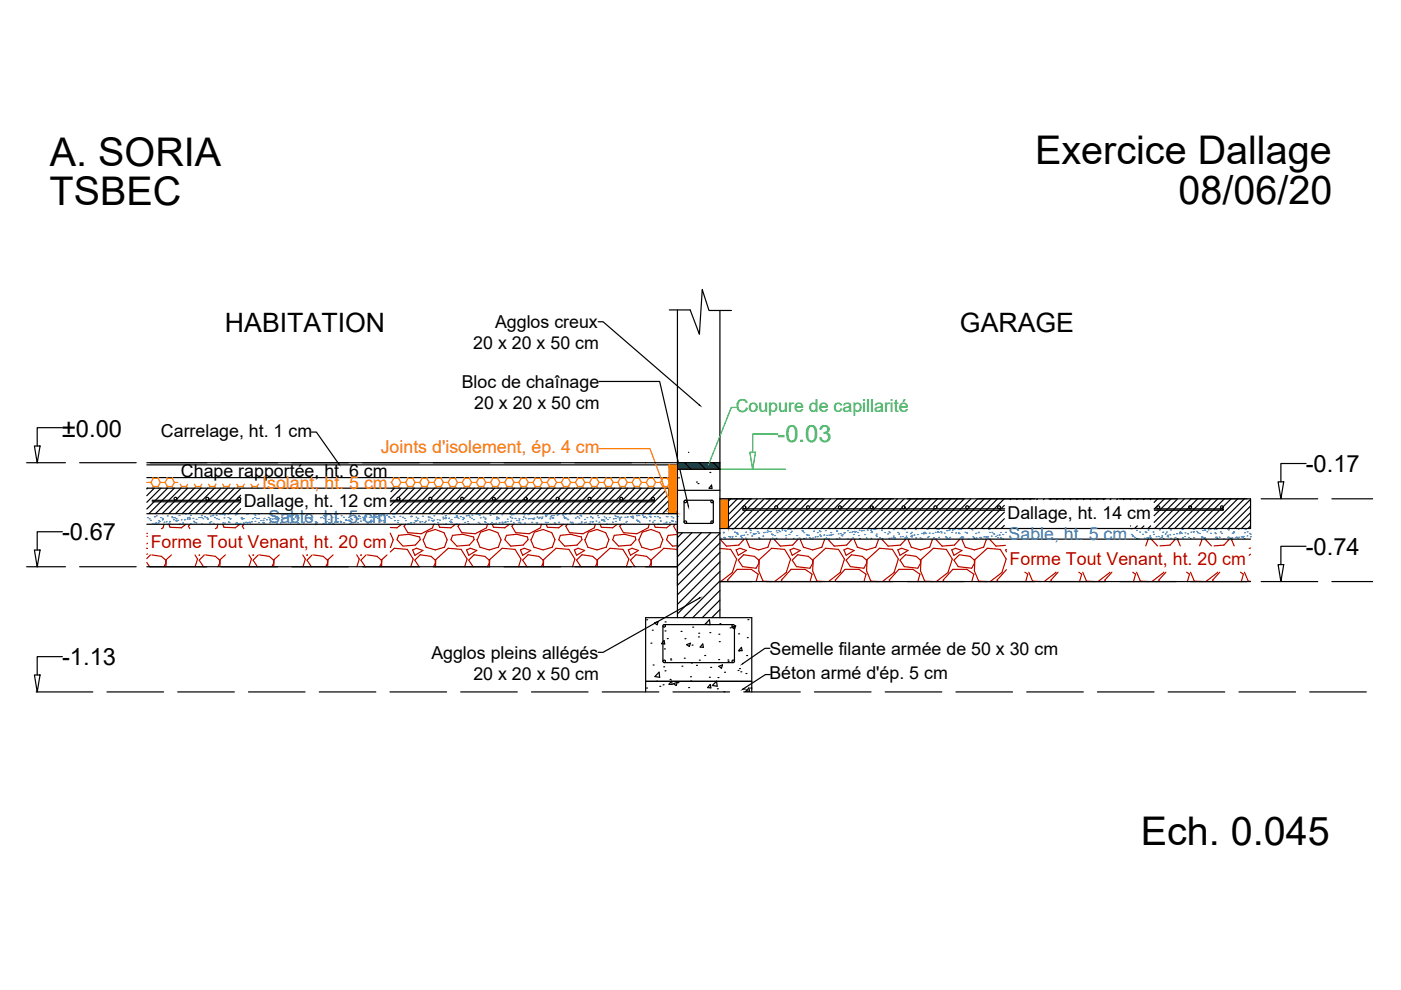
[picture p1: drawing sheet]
<svg xmlns="http://www.w3.org/2000/svg" width="297mm" height="210mm" viewBox="0 0 297 210" stroke-linecap="round" stroke-linejoin="round" font-family="sans-serif">
<!-- layer: 0 -->
<g fill="none" stroke="#000" stroke-width=".25">
<path d="M126.8 68.2h1.1l20.4 17.7M141.9 65.7h4.4l2 5.2 .6-9.5 1.4 4.4h4.8M143.6 65.7v65.3M152.6 65.8v65.2M5.6 98.1h8.3M7.3 94.6h1.2l-.6 3.6zM13.2 90.7h-5.3v3.9M16.9 98.1h12M31.1 98.1h121.5M31.1 98.6h112.5M66 91.6h1.1l4.7 6.7M127 80.9h12.9l6 26.4"/>
<path d="M143.6 99.5h9M145.2 98.2l1.4 1.3M146 95.9h.1M148.2 98.1l1.4 1.4M151.2 98.1l1.4 1.4M276.9 98.3h-5.3v3.9M7.3 116.6h1.2l-.6 3.6zM13.2 112.7h-5.3v3.9M31.1 103.5h110.7v5.4M31.1 101.3h112.5M31.1 108.9h112.5M31.1 111.2h112.5"/>
<path d="M31.3 103.5l-.2 .2M32.3 106.1h18.7M32.3 106.4h18.7M32.7 103.5l-1.6 1.6M34.1 103.5l-3 3M35.5 103.5l-4.4 4.4M37 103.5l-5.4 5.4M38.4 103.5l-5.4 5.4M39.8 103.5l-5.4 5.4M41.2 103.5l-5.4 5.4M42.6 103.5l-5.4 5.4M44 103.5l-5.4 5.4"/>
<path d="M45.4 103.5l-5.4 5.4M46.9 103.5l-5.4 5.4M48.3 103.5l-5.4 5.4M49.7 103.5l-5.4 5.4M51 103.6l-5.3 5.3M51 105l-3.9 3.9M51 106.4l-2.5 2.5M51 107.8l-1.1 1.1M82.7 106.1h56.1v.3h-56.1M83.6 103.5l-.7 .8M84.2 105.8l-1.4 1.4M85.1 103.5l-2.3 2.3"/>
<path d="M86.5 103.5l-2 2M87.9 103.5l-5.1 5.1M89.3 103.5l-5.4 5.4M90.7 103.5l-5.4 5.4M91 106l-2.9 2.9M92.1 103.5l-5.4 5.4M93.5 103.5l-2 2.1M94.9 103.5l-5.4 5.4M96.4 103.5l-5.4 5.4M97.8 103.5l-5.4 5.4M98.1 106.1l-2.9 2.8M99.2 103.5l-5.4 5.4"/>
<path d="M100.6 103.5l-2.3 2.4M102 103.5l-5.4 5.4M103.4 103.5l-5.4 5.4M104.9 103.5l-5.5 5.4M106.3 103.5l-5.4 5.4M107.7 103.5l-5.4 5.4M109.1 103.5l-5.4 5.4M110.5 103.5l-5.4 5.4M111.1 105.7l-3.2 3.2M111.9 103.5l-5.4 5.4M113.3 103.5l-1.9 2M114.7 103.5l-5.3 5.4"/>
<path d="M116.2 103.5l-5.4 5.4M117.6 103.5l-5.4 5.4M118 105.9l-3 3M119 103.5l-5.4 5.4M120.4 103.5l-2 2M121.8 103.5l-5.4 5.4M123.2 103.5l-5.4 5.4M124.7 103.5l-5.5 5.4M124.9 106.1h.1M124.9 106.1l-2.8 2.8M126.1 103.5l-5.4 5.4M127.5 103.5l-2.2 2.2"/>
<path d="M128.9 103.5l-5.4 5.4M130.3 103.5l-5.4 5.4M131.7 103.5l-5.4 5.4M133.1 103.5l-5.4 5.4M134.5 103.5l-5.3 5.4M136 103.5l-5.4 5.4M137.4 103.5l-5.4 5.4M138.8 103.5l-5.4 5.4M140.2 103.5l-5.4 5.4M141.1 104l-4.9 4.9M141.5 105.1l-3.9 3.8M141.8 106.1l-2.8 2.8"/>
<path d="M141.8 107.5l-1.3 1.4M143.6 113h9M143.6 104h9M143.8 101.3h.1M144.7 113l-1.1 1M145 106.3v4.4M145.3 106.1h5.7M145.3 111h5.7M146.7 113l-3.1 3M147.7 102.2h.1M148 102.5h.1M148.7 113l-5.1 5"/>
<path d="M150.5 100.2h.1M150.7 113l-7.1 7.1M150.9 102.9l.1 .7-.7-.1zM151.2 106.3v4.4M152.6 113.1l-9 9M152.6 115.1l-9 9M152.6 117.1l-9 9M152.6 119.1l-9 9M152.6 105.8h112.5v6.3h-112.5M152.6 114.3h112.5M154.4 105.8v6.3M154.9 105.8l-.5 .5"/>
<path d="M156.3 105.8l-1.9 1.9M157.5 107.4l-3.1 3.1M157.8 105.8l-3.4 3.3M159.2 105.8l-1.6 1.5M160.6 105.8l-6.2 6.1M162 105.8l-6.3 6.3M163.4 105.8l-6.3 6.3M164.3 107.7l-4.4 4.4M164.8 105.8l-6.3 6.3M166.2 105.8l-1.5 1.5M167.7 105.8l-6.3 6.3M169.1 105.8l-6.3 6.3"/>
<path d="M170.5 105.8l-6.3 6.3M171.2 107.9l-4.2 4.2M171.2 107.9h.1M171.9 105.8l-6.3 6.3M173.3 105.8l-1.7 1.7M174.7 105.8l-6.3 6.3M176.1 105.8l-6.3 6.3M177.6 105.8l-6.3 6.3M179 105.8l-6.3 6.3M180.4 105.8l-6.3 6.3M181.8 105.8l-6.3 6.3M183.2 105.8l-6.3 6.3"/>
<path d="M184.6 105.8l-6.3 6.3M186 105.8l-6.2 6.3M187.5 105.8l-6.3 6.3M188.9 105.8l-6.3 6.3M190.3 105.8l-6.3 6.3M191.3 107.6l-4.5 4.5M191.7 105.8l-6.3 6.3M193.1 105.8l-1.5 1.5M194.5 105.8l-6.3 6.3M195.9 105.8l-6.3 6.3M197.4 105.8l-6.3 6.3M198.1 107.8l-4.2 4.3"/>
<path d="M198.8 105.8l-6.3 6.3M200.2 105.8l-1.6 1.6M201.6 105.8l-6.3 6.3M203 105.8l-6.3 6.3M204.4 105.8l-6.3 6.3M205.2 107.9l-4.2 4.2M205.8 105.8l-6.2 6.3M207.3 105.8l-1.9 1.9M208.7 105.8l-6.3 6.3M210.1 105.8l-6.3 6.3M211.5 105.8l-6.3 6.3M212.9 105.8l-6.3 6.3"/>
<path d="M212.9 107.2l-4.9 4.9M212.9 108.6l-3.5 3.5M212.9 110l-2 2.1M212.9 111.4l-.6 .7M213 107.9h-55.5v.3h55.5M214.3 105.8l-.1 .1M215.7 105.8l-.1 .1M217.2 105.8l-.2 .1M218.6 105.8l-.2 .1M220 105.8l-.2 .1M221.4 105.8l-.2 .1M222.8 105.8l-.2 .1"/>
<path d="M224.2 105.8l-.1 .1M225.7 105.8l-.2 .1M227.1 105.8l-.2 .1M228.5 105.8l-.2 .1M229.9 105.8l-.2 .1M231.3 105.8l-.2 .1M232.7 105.8l-.1 .1M234.1 105.8l-.1 .1M235.5 105.8l-.1 .1M237 105.8l-.2 .1M238.4 105.8l-.2 .1M239.7 111.5h.1"/>
<path d="M239.8 105.8l-.2 .1M241.1 111.5l-.5 .6M241.2 105.8l-.2 .1M242.5 111.5l-.5 .6M242.6 105.8l-.2 .1M244 111.5l-.6 .6M244 105.8l-.1 .1M244.8 107.9h14.6v.3h-14.6M245.5 105.8l-.8 .7M246.9 105.8l-2.2 2.1M248.3 105.8l-3.6 3.5M249.7 105.8l-5 5"/>
<path d="M251.1 105.8l-6.3 6.3M252.5 105.8l-6.3 6.3M253.9 105.8l-6.3 6.3M255.3 105.8l-6.2 6.3M256.8 105.8l-6.3 6.3M258.2 105.8l-6.3 6.3M259.6 105.8l-6.3 6.3M261 105.8l-6.3 6.3M262.4 105.8l-6.3 6.3M263.8 105.8l-6.3 6.3M265.1 105.9l-6.1 6.2M265.1 107.3l-4.7 4.8"/>
<path d="M265.1 108.7l-3.3 3.4M265.1 110.1l-1.9 2M265.1 111.5l-.5 .6M267.4 105.8h12M271 102.2h1.2l-.6 3.6zM271 119.7h1.2l-.6 3.6zM276.9 115.8h-5.3v3.9M282.4 105.8h8.6M5.6 120.2h8.3M13.2 139.2h-5.3v3.9M16.9 120.2h12M31.1 120.2h112.5"/>
<path d="M136.9 131h22.5v13.5h-22.5zM137.1 131.4h.1M138 136.4h.1M138.3 133.6h.1M138.8 132.1l.8-.3-.3 .7zM140.6 132.7v7.5M140.8 135.8l.1 .7h-.6zM140.8 132.4h14.7M140.9 137.6h.1M141 133.8h.1M141 131.9h.1M141.5 135.4h.1"/>
<path d="M142.2 139.7h.1M142.2 139.9h.1M144.4 133.9h.1M145.1 139.6h.1M145.2 135.4h.1M145.6 136.7l.8-.3-.3 .7zM146.7 136.8h.1M146.9 133h.1M148.1 135h.1M148.1 134.3h.1M148.3 140h.1M148.3 126.8l-20.4 11.5h-1.1"/>
<path d="M149 136.5l.1 .8-.7-.1zM149.4 139h.1M150.4 131.4l.1 1.1-1-.2zM150.5 134.1h.1M152.4 139.8h.1M152.4 134.5h.1M152.5 136h.1M152.6 132.2h.1M152.6 121.2l-9 9M152.6 123.2l-7.7 7.8M152.6 125.2l-5.7 5.8M152.6 127.2l-3.7 3.8"/>
<path d="M152.6 129.2l-1.7 1.8M152.6 123.3h112.5M154.3 139.9h.1M154.8 133.1h.1M155.2 133l.8-.3-.3 .7zM155.7 132.7v7.5M156.6 134.4h.1M156.6 138h.1M157.2 137.3l.1 .7-.7-.1zM158.3 139h.1M158.4 135.2h.1M158.6 131.4h.1"/>
<path d="M163.2 137.5h-1l-4.7 3.2M267.4 123.3h12M282.4 123.3h8.6M7.3 143.1h1.2l-.6 3.6zM7.7 146.7h12M22.7 146.7h12M37.7 146.7h12M52.7 146.7h12M67.7 146.7h12M82.7 146.7h12M97.7 146.7h12M112.7 146.7h12"/>
<path d="M127.7 146.7h12M136.9 146.7v-2.2h22.5v2.2M137.1 145.9h.1M138.5 141h.1M139.2 144.4h.1M139.7 142.5l.2 1.1-1.1-.2zM139.9 145.5h.1M140.6 145.2h.1M140.7 141.4h.1M140.8 140.5h14.7M141 142.2h.1M142.1 144.1h.1"/>
<path d="M142.4 144.4l.1 .7h-.7zM142.7 146.7h12M142.8 145l.8-.3-.2 .7zM143.7 144.7h.1M144.6 141.2h.1M146 145.8h.1M146.4 143.5h.1M146.4 144.4h.1M146.6 140.6h.1M147.7 141.1h.1M150.4 143.6h.1M150.6 145.1l.1 .7h-.7z"/>
<path d="M150.7 141.5h.1M151.9 144.4l.2 1.1-1.1-.2zM152.1 146h.1M152.2 143.7h.1M152.4 141.3l.8-.3-.2 .7zM153.5 146.7h.1M153.6 142.5h.1M154.4 140.2h.1M156.5 142.2h.1M156.8 141.8h.1M157.1 142.4h.1M157.7 146.7h12"/>
<path d="M157.8 146.1h.1M158 146.6h.1M158.2 142.8h.1M158.2 146.3h.1M158.8 145.8l.1 .8-.7-.1zM159.4 145.8l-.2 .1 .2 .1M163.3 143h-1l-4.7 3.1M172.7 146.7h12M187.7 146.7h12M202.7 146.7h12M217.7 146.7h12M232.7 146.7h12"/>
<path d="M247.7 146.7h12M262.7 146.7h12M277.7 146.7h12"/>
<circle cx="37.2" cy="105.8" r=".31"/>
<circle cx="44" cy="105.8" r=".31"/>
<circle cx="50.7" cy="105.8" r=".31"/>
<circle cx="84.5" cy="105.8" r=".31"/>
<circle cx="91.2" cy="105.8" r=".31"/>
<circle cx="98" cy="105.8" r=".31"/>
<circle cx="104.7" cy="105.8" r=".31"/>
<circle cx="111.5" cy="105.8" r=".31"/>
<circle cx="118.2" cy="105.8" r=".31"/>
<circle cx="125" cy="105.8" r=".31"/>
<circle cx="131.7" cy="105.8" r=".31"/>
<circle cx="138.5" cy="105.8" r=".31"/>
<circle cx="145.3" cy="106.3" r=".27"/>
<circle cx="145.3" cy="110.7" r=".27"/>
<circle cx="151" cy="106.3" r=".27"/>
<circle cx="151" cy="110.7" r=".27"/>
<circle cx="157.8" cy="107.6" r=".31"/>
<circle cx="164.6" cy="107.6" r=".31"/>
<circle cx="171.3" cy="107.6" r=".31"/>
<circle cx="178.1" cy="107.6" r=".31"/>
<circle cx="184.8" cy="107.6" r=".31"/>
<circle cx="191.6" cy="107.6" r=".31"/>
<circle cx="198.3" cy="107.6" r=".31"/>
<circle cx="205.1" cy="107.6" r=".31"/>
<circle cx="211.8" cy="107.6" r=".31"/>
<circle cx="245.6" cy="107.6" r=".31"/>
<circle cx="252.3" cy="107.6" r=".31"/>
<circle cx="259.1" cy="107.6" r=".31"/>
<circle cx="140.8" cy="132.7" r=".27"/>
<circle cx="155.5" cy="132.7" r=".27"/>
<circle cx="140.8" cy="140.2" r=".27"/>
<circle cx="155.5" cy="140.2" r=".27"/>
</g>
<path d="M71.8 98.3l.1 .1zM148.3 85.9l.1 .1zM145.9 107.3l.1 .1zM148.3 126.8l.1-.1zM157.3 140.8l.2-.1zM157.5 146.1l.1-.1z" fill="#000" stroke="#000" stroke-width=".21"/>
<g fill="none" stroke="#ff7f00" stroke-width=".25">
<path d="M127 95.1h10.8l4.8 12.8M31.1 102.3h.9M32 102.3l.5 .8M32.4 101.3l.1 .1M32.5 101.4h1M32.5 103.1h1M32.5 101.4l-.5 .9M32.5 103.1l-.2 .4M33.5 103.1l.2 .4M33.5 101.4l.5 .9M33.6 101.3l-.1 .1M34 102.3h1"/>
<path d="M34 102.3l-.5 .8M35 102.3l.5 .8M35.4 101.3l.1 .1M35.5 101.4h1M35.5 103.1h1M35.5 101.4l-.5 .9M35.5 103.1l-.2 .4M36.5 103.1l.2 .4M36.5 101.4l.5 .9M36.6 101.3l-.1 .1M37 102.3h.7M37 102.3l-.5 .8"/>
<path d="M38.2 102.7l.3 .4M38.5 103.1h1M38.5 103.1l-.2 .4M39.5 103.1l.2 .4M39.8 102.7l-.3 .4M41.2 102.7l.3 .4M41.5 103.1h1M41.5 103.1l-.2 .4M42.5 103.1l.2 .4M42.8 102.7l-.3 .4M44.2 102.7l.3 .4M44.5 103.1h1"/>
<path d="M44.5 103.1l-.2 .4M45.5 103.1l.2 .4M45.8 102.7l-.3 .4M47.2 102.7l.3 .4M47.5 103.1h1M47.5 103.1l-.2 .4M48.5 103.1l.2 .4M48.8 102.7l-.3 .4M50.2 102.7l.3 .4M50.5 103.1h1M50.5 103.1l-.2 .4M51.5 103.1l.2 .4"/>
<path d="M51.8 102.7l-.3 .4M53.2 102.7l.3 .4M53.5 103.1h1M53.5 103.1l-.2 .4M54.5 103.1l.2 .4M54.8 102.7l-.3 .4M82.9 102.3h.1M83 102.3l.5 .8M83.4 101.3l.1 .1M83.5 101.4h1M83.5 103.1h1M83.5 101.4l-.5 .9"/>
<path d="M83.5 103.1l-.2 .4M84.5 103.1l.2 .4M84.5 101.4l.5 .9M84.6 101.3l-.1 .1M85 102.3h1M85 102.3l-.5 .8M86 102.3l.5 .8M86.4 101.3l.1 .1M86.5 101.4h1M86.5 103.1h1M86.5 101.4l-.5 .9M86.5 103.1l-.2 .4"/>
<path d="M87.5 103.1l.2 .4M87.5 101.4l.5 .9M87.6 101.3l-.1 .1M88 102.3h1M88 102.3l-.5 .8M89 102.3l.5 .8M89.4 101.3l.1 .1M89.5 101.4h1M89.5 103.1h1M89.5 101.4l-.5 .9M89.5 103.1l-.2 .4M90.5 103.1l.2 .4"/>
<path d="M90.5 101.4l.5 .9M90.6 101.3l-.1 .1M91 102.3h1M91 102.3l-.5 .8M92 102.3l.5 .8M92.4 101.3l.1 .1M92.5 101.4h1M92.5 103.1h1M92.5 101.4l-.5 .9M92.5 103.1l-.2 .4M93.5 103.1l.2 .4M93.5 101.4l.5 .9"/>
<path d="M93.6 101.3l-.1 .1M94 102.3h1M94 102.3l-.5 .8M95 102.3l.5 .8M95.4 101.3l.1 .1M95.5 101.4h1M95.5 103.1h1M95.5 101.4l-.5 .9M95.5 103.1l-.2 .4M96.5 103.1l.2 .4M96.5 101.4l.5 .9M96.6 101.3l-.1 .1"/>
<path d="M97 102.3h1M97 102.3l-.5 .8M98 102.3l.5 .8M98.4 101.3l.1 .1M98.5 101.4h1M98.5 103.1h1M98.5 101.4l-.5 .9M98.5 103.1l-.2 .4M99.5 103.1l.2 .4M99.5 101.4l.5 .9M99.6 101.3l-.1 .1M100 102.3h1"/>
<path d="M100 102.3l-.5 .8M101 102.3l.5 .8M101.4 101.3l.1 .1M101.5 101.4h1M101.5 103.1h1M101.5 101.4l-.5 .9M101.5 103.1l-.2 .4M102.5 103.1l.2 .4M102.5 101.4l.5 .9M102.6 101.3l-.1 .1M103 102.3h1M103 102.3l-.5 .8"/>
<path d="M104 102.3l.5 .8M104.4 101.3l.1 .1M104.5 101.4h1M104.5 103.1h1M104.5 101.4l-.5 .9M104.5 103.1l-.2 .4M105.5 103.1l.2 .4M105.5 101.4l.5 .9M105.6 101.3l-.1 .1M106 102.3h1M106 102.3l-.5 .8M107 102.3l.5 .8"/>
<path d="M107.4 101.3l.1 .1M107.5 101.4h1M107.5 103.1h1M107.5 101.4l-.5 .9M107.5 103.1l-.2 .4M108.5 103.1l.2 .4M108.5 101.4l.5 .9M108.6 101.3l-.1 .1M109 102.3h1M109 102.3l-.5 .8M110 102.3l.5 .8M110.4 101.3l.1 .1"/>
<path d="M110.5 101.4h1M110.5 103.1h1M110.5 101.4l-.5 .9M110.5 103.1l-.2 .4M111.5 103.1l.2 .4M111.5 101.4l.5 .9M111.6 101.3l-.1 .1M112 102.3h1M112 102.3l-.5 .8M113 102.3l.5 .8M113.4 101.3l.1 .1M113.5 101.4h1"/>
<path d="M113.5 103.1h1M113.5 101.4l-.5 .9M113.5 103.1l-.2 .4M114.5 103.1l.2 .4M114.5 101.4l.5 .9M114.6 101.3l-.1 .1M115 102.3h1M115 102.3l-.5 .8M116 102.3l.5 .8M116.4 101.3l.1 .1M116.5 101.4h1M116.5 103.1h1"/>
<path d="M116.5 101.4l-.5 .9M116.5 103.1l-.2 .4M117.5 103.1l.2 .4M117.5 101.4l.5 .9M117.6 101.3l-.1 .1M118 102.3h1M118 102.3l-.5 .8M119 102.3l.5 .8M119.4 101.3l.1 .1M119.5 101.4h1M119.5 103.1h1M119.5 101.4l-.5 .9"/>
<path d="M119.5 103.1l-.2 .4M120.5 103.1l.2 .4M120.5 101.4l.5 .9M120.6 101.3l-.1 .1M121 102.3h1M121 102.3l-.5 .8M122 102.3l.5 .8M122.4 101.3l.1 .1M122.5 101.4h1M122.5 103.1h1M122.5 101.4l-.5 .9M122.5 103.1l-.2 .4"/>
<path d="M123.5 103.1l.2 .4M123.5 101.4l.5 .9M123.6 101.3l-.1 .1M124 102.3h1M124 102.3l-.5 .8M125 102.3l.5 .8M125.4 101.3l.1 .1M125.5 101.4h1M125.5 103.1h1M125.5 101.4l-.5 .9M125.5 103.1l-.2 .4M126.5 103.1l.2 .4"/>
<path d="M126.5 101.4l.5 .9M126.6 101.3l-.1 .1M127 102.3h1M127 102.3l-.5 .8M128 102.3l.5 .8M128.4 101.3l.1 .1M128.5 101.4h1M128.5 103.1h1M128.5 101.4l-.5 .9M128.5 103.1l-.2 .4M129.5 103.1l.2 .4M129.5 101.4l.5 .9"/>
<path d="M129.6 101.3l-.1 .1M130 102.3h1M130 102.3l-.5 .8M131 102.3l.5 .8M131.4 101.3l.1 .1M131.5 101.4h1M131.5 103.1h1M131.5 101.4l-.5 .9M131.5 103.1l-.2 .4M132.5 103.1l.2 .4M132.5 101.4l.5 .9M132.6 101.3l-.1 .1"/>
<path d="M133 102.3h1M133 102.3l-.5 .8M134 102.3l.5 .8M134.4 101.3l.1 .1M134.5 101.4h1M134.5 103.1h1M134.5 101.4l-.5 .9M134.5 103.1l-.2 .4M135.5 103.1l.2 .4M135.5 101.4l.5 .9M135.6 101.3l-.1 .1M136 102.3h1"/>
<path d="M136 102.3l-.5 .8M137 102.3l.5 .8M137.4 101.3l.1 .1M137.5 101.4h1M137.5 103.1h1M137.5 101.4l-.5 .9M137.5 103.1l-.2 .4M138.5 103.1l.2 .4M138.5 101.4l.5 .9M138.6 101.3l-.1 .1M139 102.3h1M139 102.3l-.5 .8"/>
<path d="M140 102.3l.5 .8M140.4 101.3l.1 .1M140.5 101.4l-.5 .9M140.5 101.4h1M140.5 103.1h1M140.5 103.1l-.2 .4M141.5 103.1l.2 .4M141.5 101.4l.5 .9M141.6 101.3l-.1 .1M141.8 108.9h.1M141.8 107.2l.2 .3M141.8 105.4l.2 .3"/>
<path d="M141.8 103.7l.2 .3M142 102.3h1M142 104h1M142 105.7h1M142 107.5h1M142 102.3l-.5 .8M142 104l-.2 .3M142 105.7l-.2 .4M142 107.5l-.2 .3M143 107.5l.5 .8M143 105.7l.5 .9M143 104l.5 .9"/>
<path d="M143 102.3l.5 .8M143.4 101.3l.1 .1M143.5 101.4h.1M143.5 103.1h.1M143.5 104.9h.1M143.5 106.6h.1M143.5 108.3h.1M143.5 101.4l-.5 .9M143.5 103.1l-.5 .9M143.5 104.9l-.5 .8M143.5 106.6l-.5 .9M143.5 108.3l-.3 .6"/>
</g>
<g fill="#ff7f00" stroke="#ff7f00" stroke-width=".21">
<path d="M142.5 107.9l.1 .2z"/>
<path d="M141.8 98.6l1.8 9.9v-9.9zM141.8 98.6l1.8 9.9h-1.8z"/>
<path d="M141.8 108.5l1.8 .4v-.4zM141.8 108.5l1.8 .4h-1.8z"/>
<path d="M152.6 105.8l1.8 6.3v-6.3zM152.6 105.8l1.8 6.3h-1.8z"/>
</g>
<path d="M152.6 99.5h13.9M156.1 86.4h-1.1l-4.7 12M159 95.9h1.2l-.6 3.6zM164.9 92h-5.3v3.9" fill="none" stroke="#2eb800" stroke-width=".25"/>
<path d="M143.6 98.1l9 1.4v-1.4zM143.6 98.1l9 1.4h-9z" fill="#136734" stroke="#136734" stroke-width=".21"/>
<g fill="none" stroke="#b80000" stroke-width=".25">
<path d="M31.1 113.7h.2M31.1 119.3l.6 .8 .2 .1M31.1 113.1h.2M31.1 116.2v.1M31.1 116.2l.2 .1M31.3 115.2l-.2 .1M31.3 117.4l-.2 .1M31.9 117.7l-.8 .7M32.2 117.7l2 .3 .9 .8v.7l-.4 .7M34.8 111.2l-.2 .7-.4 .2M35.8 111.2l.3 .6 2.4 .1 .9-.7M36.3 117.7l-1 .9-.1 1.6"/>
<path d="M40.3 111.2l-.4 .4 .4 .5M41.3 117.7l.6 .8-.5 1.7M42.2 117.7h.2M43.3 117.7l-1.1 1.1 .9 1.3 .2 .1M43.6 117.7l2.1 .3 .9 .8v.7l-.4 .7M46.2 111.2l-.2 .7-.4 .2M47.2 111.2l.3 .6 2.4 .1 1-.7M47.8 117.7l-1.1 .9-.1 1.6M51.7 111.2l-.3 .4 .3 .5M52.8 117.7l.5 .8-.5 1.7M53.6 117.7h.2M54.8 117.7l-1.1 1.1 .9 1.3 .1 .1"/>
<path d="M55 117.7l2.1 .3 .9 .8v.7l-.4 .7M59.2 117.7l-1.1 .9-.1 1.6M64.2 117.7l.5 .8-.5 1.7M65.1 117.7h.1M66.2 117.7l-1.1 1.1 .9 1.3 .2 .1M66.5 117.7l2 .3 .9 .8v.7l-.4 .7M70.6 117.7l-1.1 .9v1.6M75.6 117.7l.6 .8-.5 1.7M76.5 117.7h.1M77.6 117.7l-1.1 1.1 .9 1.3 .2 .1M77.9 117.7l2.1 .3 .9 .8v.7l-.4 .7M82.1 117.7l-1.1 .9-.1 1.6"/>
<path d="M82.7 117l.9-.8 2.7 .3 1.3 2-.5 1.7M82.7 113l.7 1.4-.7 1.6M84.5 113.5l2.2-.2 2.3 .6 .1 .5-1 1.2-2.7 .2-1.2-1.4zM85.1 111.2l-.9 .7-1.4-.1M86 111.2l-.3 .4 .8 1.3 2.8 .3 2.4-1.3 .2-.7M87.5 116.6l.8-.4 1.4 .5-1.7 1zM89.7 114.4l.6 1.6 2 .6 1.9-.6 .6-1.6-.7-1.5-1.8-.6-1.8 .5-.7 1.6M92.9 111.2l.3 .6 2.4 .1 1-.7M96 113.5l2.1-.2 2.3 .6 .1 .5-1 1.2-2.6 .2-1.3-1.4zM97.5 111.2l-.4 .4 .8 1.3 2.8 .3 2.4-1.3 .3-.7M98.9 116.6l.8-.4 1.4 .5-1.7 1zM101.1 114.4l.7 1.6 1.9 .6 2-.6 .5-1.6-.6-1.5-1.9-.6-1.8 .5-.7 1.6"/>
<path d="M104.4 111.2l.2 .6 2.4 .1 1-.7M107.4 113.5l2.2-.2 2.2 .6 .2 .5-1.1 1.2-2.6 .2-1.3-1.4zM108.9 111.2l-.4 .4 .8 1.3 2.9 .3 2.4-1.3 .2-.7M110.3 116.6l.8-.4 1.4 .5-1.7 1zM112.5 114.4l.7 1.6 2 .6 1.9-.6 .6-1.6-.7-1.5-1.8-.6-1.9 .5-.7 1.6M115.8 111.2l.3 .6 2.4 .1 .9-.7M118.8 113.5l2.2-.2 2.3 .6 .1 .5-1.1 1.2-2.6 .2-1.2-1.4zM120.3 111.2l-.3 .4 .7 1.3 2.9 .3 2.4-1.3 .2-.7M121.8 116.6l.8-.4 1.4 .5-1.8 1zM124 114.4l.6 1.6 2 .6 1.9-.6 .6-1.6-.7-1.5-1.8-.6-1.9 .5-.6 1.6M127.2 111.2l.3 .6 2.4 .1 1-.7M130.2 113.5l2.2-.2 2.3 .6 .1 .5-1 1.2-2.6 .2-1.3-1.4z"/>
<path d="M131.7 111.2l-.3 .4 .8 1.3 2.8 .3 2.4-1.3 .3-.7M133.2 116.6l.8-.4 1.4 .5-1.7 1zM135.4 114.4l.7 1.6 1.9 .6 2-.6 .5-1.6-.7-1.5-1.8-.6-1.8 .5-.7 1.6M138.7 111.2l.2 .6 2.4 .1 1-.7M143.2 111.2l-.4 .4 .8 1.3M143.6 113.3l-1.9 .2-.4 .9 1.3 1.4 1-.1M143.6 116.7l-.1-.2-2.7-.3-2.7 2.4v1.6M152.6 116.3l2.3 .2 1.3 2-.9 2.9-2.5 1.9M152.8 114.3v.1l1.2 1.4 2.6-.2 1-1.3M156.1 116.6l.8-.4 1.3 .5-1.7 1zM156.5 118.8l1.2-1.2 2.3 .4 .9 .8v.7l-.6 1-2.9-.4zM158.4 114.3v.1"/>
<path d="M163.3 114.3l-.5 1.7-1.9 .6-2-.6-.7-1.6M164.2 114.3v.1l1.2 1.4 2.7-.2 1-1.3M167.5 116.6l.8-.4 1.4 .5-1.7 1zM168 118.8l1.1-1.2 2.3 .4 .9 .8v.7l-.6 1-2.8-.4zM169.8 114.3v.1M174.8 114.3l-.6 1.7-1.9 .6-1.9-.6-.7-1.6M175.7 114.3l-.1 .1 1.3 1.4 2.6-.2 1-1.3M178.9 116.6l.8-.4 1.4 .5-1.7 1zM179.4 118.8l1.1-1.2 2.3 .4 .9 .8v.7l-.5 1-2.9-.4zM181.3 114.3l-.1 .1M186.2 114.3l-.5 1.7-2 .6-1.9-.6-.7-1.6M187.1 114.3l-.1 .1 1.3 1.4 2.6-.2 1-1.3"/>
<path d="M190.4 116.6l.8-.4 1.3 .5-1.7 1zM190.8 118.8l1.2-1.2 2.3 .4 .9 .8v.7l-.6 1-2.9-.4zM192.7 114.3l-.1 .1M197.6 114.3l-.5 1.7-1.9 .6-2-.6-.7-1.6M198.5 114.3v.1l1.2 1.4 2.7-.2 1-1.3M201.8 116.6l.8-.4 1.4 .5-1.7 1zM202.3 118.8l1.1-1.2 2.3 .4 .9 .8v.7l-.6 1-2.8-.4zM204.1 114.3v.1M209.1 114.3l-.6 1.7-1.9 .6-2-.6-.6-1.6M209.9 114.3v.1l1.3 1.4 2-.2M213.4 116.5l-.2 .1 .2 .4M243.3 114.3l-.4 1.4"/>
<path d="M244.2 114.3v.1l1.2 1.3M249.1 114.3l-1 1.3-2.2 .1M249.7 114.4l.5 1.3M249.8 114.3v.1M254.8 114.3l-.4 1.4M255.7 114.3l-.1 .1 1.2 1.3M260.5 114.3l-1 1.3-2.1 .1M261.1 114.4l.6 1.3M261.3 114.3l-.1 .1M265.1 117.5l-.3 .3M265.1 116.2l-.3 .1M89 120.2l-.1-.1-.9-1.3 1.1-1.2 2.3 .4 .9 .8v.7l-.4 .7"/>
<path d="M92.3 120.2l.1-1.6 2.6-2.4 2.8 .3 1.2 2-.5 1.7M100.5 120.2l-.2-.1-.9-1.3 1.1-1.2 2.3 .4 .9 .8v.7l-.4 .7M103.8 120.2v-1.6l2.7-2.4 2.7 .3 1.3 2-.6 1.7M111.9 120.2l-.2-.1-.9-1.3 1.2-1.2 2.2 .4 1 .8v.7l-.4 .7M115.2 120.2l.1-1.6 2.6-2.4 2.7 .3 1.3 2-.5 1.7M123.3 120.2l-.1-.1-1-1.3 1.2-1.2 2.3 .4 .9 .8v.7l-.4 .7M126.6 120.2l.1-1.6 2.6-2.4 2.8 .3 1.2 2-.5 1.7M134.8 120.2l-.2-.1-.9-1.3 1.1-1.2 2.3 .4 .9 .8v.7l-.4 .7M154.4 123.3l-.2-.3 2.1-2.3h3l1.5 1-.5 1.6M163.6 123.3l-1.8-.1-.9-2.1 .1-2.5 2.6-2.4 2.8 .3 1.2 2-.9 2.9-2.5 1.9M165.9 123.3l-.2-.3 2-2.3h3l1.5 1-.5 1.6M175 123.3l-1.8-.1-.9-2.1 .1-2.5 2.6-2.4 2.8 .3 1.2 2-.9 2.9-2.4 1.9"/>
<path d="M177.3 123.3l-.2-.3 2.1-2.3h2.9l1.5 1-.4 1.6M186.4 123.3l-1.8-.1-.9-2.1 .1-2.5 2.7-2.4 2.7 .3 1.3 2-.9 2.9-2.5 1.9M188.7 123.3l-.2-.3 2.1-2.3h3l1.4 1-.4 1.6M197.8 123.3l-1.7-.1-.9-2.1 .1-2.5 2.6-2.4 2.7 .3 1.3 2-.9 2.9-2.5 1.9M200.1 123.3l-.1-.3 2-2.3h3l1.5 1-.5 1.6M209.3 123.3l-1.8-.1-.9-2.1 .1-2.5 2.6-2.4 2.8 .3 1.2 2-.9 2.9-2.5 1.9M213.4 120.8l-2 2.2 .2 .3M217.3 121.3l.6 .4-.4 1.6M218.1 121.3l.8 1.9 1.8 .1M223.9 121.3l-2.5 2M224.3 121.3l-1.5 1.7 .2 .3M228.7 121.3l.6 .4-.4 1.6"/>
<path d="M229.6 121.3l.8 1.9 1.7 .1M235.3 121.3l-2.5 2M235.8 121.3l-1.6 1.7 .2 .3M240.1 121.3l.7 .4-.5 1.6M241 121.3l.8 1.9 1.8 .1M246.7 121.3l-2.5 2M247.2 121.3l-1.5 1.7 .2 .3M251.6 121.3l.6 .4-.5 1.6M252.4 121.3l.8 1.9 1.8 .1M258.2 121.3l-2.5 2M258.6 121.3l-1.5 1.7 .2 .3M263 121.3l.6 .4-.4 1.6"/>
<path d="M263.8 121.3l.9 1.9h.4"/>
</g>
<g fill="none" stroke="#007fff" stroke-width=".25">
<path d="M31.2 109.8h.1M31.6 110h.1M31.9 110.3h.1M32.3 111h.1M32.7 109.6h.1M32.8 111h.1M33 110.9h.1M33.1 109.4h.1M33.2 111.1h.1M33.5 110.9h.1M33.6 110.4h.1M33.8 110.6h.1"/>
<path d="M34.1 109.8h.1M34.4 110.2h.1M34.5 110h.1M34.8 110.7h.1M35.2 110.6h.1M35.5 109.4h.1M35.5 111.1h.1M35.9 110.9h.1M36 110.6h.1M36.4 109.6h.1M36.5 109.8h.1M36.8 110.2h.1"/>
<path d="M36.9 109.7h.1M37.2 110.4h.1M37.3 110h.1M37.4 110.5h.1M37.7 110.3h.1M37.9 109.3h.1M38 111.1h.1M38.4 110.2h.1M38.7 110.9h.1M39.1 110.2h.1M39.3 109h.1M39.7 110.1h.1"/>
<path d="M39.8 109.7h.1M40.1 109.7h.1M40.2 110h.1M40.3 109.3h.1M40.4 111h.1M40.9 109.9h.1M41 110.5h.1M41.2 110.7h.1M41.6 110.9h.1M41.6 110.1h.1M42.1 109.7h.1M42.6 109.7h.1"/>
<path d="M42.7 109.3h.1M42.7 111h.1M43 110h.1M43.4 109.6h.1M43.8 109.7h.1M43.9 109.9h.1M44 110.1h.1M44.4 110.9h.1M44.6 109.4h.1M44.7 110.6h.1M45.1 109.3h.1M45.2 109.2h.1"/>
<path d="M45.2 111h.1M45.5 109.7h.1M45.8 109.3h.1M45.9 110h.1M46.3 110.1h.1M46.5 108.9h.1M46.7 109.1h.1M47.1 109.1h.1M47.2 110.9h.1M47.5 109.8h.1M47.5 109h.1M47.5 109.2h.1"/>
<path d="M47.6 110.9h.1M48.3 108.9h.1M48.3 109.7h.1M48.4 110.6h.1M48.5 110.8h.1M48.7 110h.1M48.8 110h.1M49.9 109.2h.1M49.9 110.9h.1M50.1 110.9h.1M50.2 109h.1M50.4 111h.1"/>
<path d="M50.8 111h.1M51.1 109.8h.1M51.2 110h.1M51.2 109.7h.1M51.3 110h.1M51.6 110h.1M51.6 110.9h.1M52.1 110.7h.1M52.3 109.1h.1M52.4 110.8h.1M52.8 110.7h.1M53 110.8h.1"/>
<path d="M53.3 110.6h.1M53.5 110h.1M53.9 109h.1M54 109.7h.1M54 109.2h.1M54.1 110.5h.1M54.4 110h.1M54.8 109.1h.1M54.8 110.8h.1M54.8 109.9h.1M55.3 110.4h.1M55.7 110.8h.1"/>
<path d="M55.8 110.3h.1M55.8 110.8h.1M55.9 110.9h.1M56 109.9h.1M56.5 110.2h.1M56.9 109.7h.1M57.1 109.1h.1M57.1 110.8h.1M57.3 110h.1M57.6 109.1h.1M57.8 110h.1M58.2 110h.1"/>
<path d="M58.4 109.9h.1M58.5 110h.1M58.6 110.8h.1M58.7 110.1h.1M59 109.9h.1M59.5 110.8h.1M59.6 109h.1M59.6 110.7h.1M59.7 109.7h.1M60.1 110h.1M60.2 109.7h.1M60.7 109.7h.1"/>
<path d="M60.7 109.9h.1M61.2 109.2h.1M61.4 109.3h.1M61.4 109.6h.1M61.5 110.8h.1M61.9 108.9h.1M62 110.7h.1M62.2 110h.1M62.6 109.7h.1M62.7 109.4h.1M63 110h.1M63.1 110.9h.1"/>
<path d="M63.2 109.3h.1M63.2 109.8h.1M63.3 111h.1M63.9 109.2h.1M64.3 109h.1M64.3 110.8h.1M64.4 110.7h.1M65 109.2h.1M65.1 109.1h.1M65.4 109.7h.1M65.6 109.8h.1M65.6 109h.1"/>
<path d="M65.8 109.9h.1M65.9 110.1h.1M66 110.2h.1M66.4 108.9h.1M66.8 110.6h.1M66.8 111h.1M67.2 110.8h.1M67.9 109.8h.1M68.3 109.7h.1M68.4 111h.1M68.6 109.3h.1M68.6 109.9h.1"/>
<path d="M68.8 109.4h.1M68.9 110.9h.1M69.2 110.6h.1M69.6 110.2h.1M69.7 110.8h.1M70 110.8h.1M70.4 109.7h.1M70.5 111h.1M70.7 111.1h.1M70.9 110.7h.1M71.1 109.7h.1M71.4 110.6h.1"/>
<path d="M71.5 109.9h.1M71.5 110.6h.1M72.1 110.5h.1M72.3 109.3h.1M72.8 109.7h.1M72.9 110.8h.1M73.2 110.2h.1M73.4 110.4h.1M73.4 110.3h.1M73.8 110.3h.1M73.9 109.7h.1M74 110.5h.1"/>
<path d="M74.2 111.1h.1M74.3 109.9h.1M74.6 110.2h.1M75.1 109.7h.1M75.7 110.8h.1M75.8 110h.1M76 109.4h.1M76.2 109.5h.1M76.3 110h.1M76.4 110.5h.1M76.8 109.7h.1M77 110.3h.1"/>
<path d="M77.1 109.9h.1M77.2 109.9h.1M77.6 109.6h.1M77.9 111.1h.1M78.3 109.7h.1M78.6 110.8h.1M78.8 110.5h.1M78.8 109.7h.1M79.5 109.6h.1M79.7 109.7h.1M79.7 109.5h.1M80 109.5h.1"/>
<path d="M80 109.9h.1M80.6 110.3h.1M80.8 109.4h.1M80.8 110.4h.1M81.2 110.4h.1M81.2 109.3h.1M81.4 110.8h.1M82 109.2h.1M82.3 109.6h.1M82.5 109.7h.1M82.9 109.9h.1M83.2 109.1h.1"/>
<path d="M83.4 109.5h.1M83.5 109.6h.1M83.6 110.4h.1M83.7 109h.1M84.3 110.8h.1M84.3 110.4h.1M84.8 109.5h.1M85.3 109.7h.1M85.7 109.9h.1M86 110.4h.1M86.5 111h.1M87 110.9h.1"/>
<path d="M87.1 109.6h.1M87.1 110.8h.1M87.2 109.4h.1M87.7 110.8h.1M88 110.4h.1M88.2 110.6h.1M88.2 109.7h.1M88.4 110.3h.1M88.6 109.9h.1M89 110.7h.1M89.5 110.6h.1M89.5 109.5h.1"/>
<path d="M90 110.8h.1M90.2 110.5h.1M90.7 109.6h.1M90.8 110.3h.1M90.9 109.8h.1M91 109.7h.1M91.4 109.9h.1M91.4 110.4h.1M91.7 110.5h.1M91.9 110.3h.1M92 109.4h.1M92.1 111.1h.1"/>
<path d="M92.7 110.2h.1M92.8 110.8h.1M93.2 110.3h.1M93.7 109h.1M93.9 109.6h.1M93.9 110h.1M94.3 109.9h.1M94.4 110h.1M94.4 109.3h.1M94.4 111.1h.1M94.4 109.7h.1M95.1 109.9h.1"/>
<path d="M95.4 110.5h.1M95.5 110.7h.1M95.6 110.2h.1M95.7 110.8h.1M96.4 109.7h.1M96.7 109.3h.1M96.7 109.6h.1M96.8 111.1h.1M96.8 109.6h.1M97.1 109.9h.1M97.6 109.5h.1M98 110.2h.1"/>
<path d="M98.1 109.7h.1M98.3 109.9h.1M98.5 110.8h.1M98.8 109.4h.1M99.1 110.6h.1M99.2 109.3h.1M99.3 111h.1M99.3 109.3h.1M99.6 109.6h.1M100 109.9h.1M100 109.2h.1M100.4 110.2h.1"/>
<path d="M100.9 108.9h.1M101 109.1h.1M101.3 109.1h.1M101.4 110.8h.1M101.6 109.2h.1M101.6 111h.1M101.8 109h.1M101.8 109.8h.1M102.4 109.6h.1M102.7 110.6h.1M102.8 109.9h.1M102.8 110.1h.1"/>
<path d="M102.9 110.8h.1M103.3 111.1h.1M103.9 109.2h.1M104 111h.1M104.2 110.8h.1M104.6 109h.1M104.6 111h.1M105.1 110.9h.1M105.2 110.1h.1M105.3 109.6h.1M105.5 109.8h.1M105.6 110h.1"/>
<path d="M105.7 109.9h.1M105.8 110.8h.1M106.4 109.1h.1M106.4 110.7h.1M106.5 110.9h.1M107.1 110.7h.1M107.1 110.8h.1M107.5 110.6h.1M107.6 110.1h.1M108.1 109.6h.1M108.2 109h.1M108.3 110.5h.1"/>
<path d="M108.4 109.2h.1M108.5 109.9h.1M108.8 109.1h.1M108.9 110.9h.1M109.2 109.9h.1M109.5 110.3h.1M109.9 110.8h.1M110 110.3h.1M110 110h.1M110.1 110.7h.1M110.3 110.9h.1M110.7 110.2h.1"/>
<path d="M111 109.6h.1M111.1 109.1h.1M111.2 110.9h.1M111.4 109.9h.1M111.9 109.1h.1M112 110h.1M112.4 110h.1M112.5 110h.1M112.7 110.7h.1M112.9 109.9h.1M113 110.1h.1M113.2 109.9h.1"/>
<path d="M113.6 109h.1M113.7 110.8h.1M113.8 109.6h.1M113.8 110.8h.1M114.2 109.9h.1M114.4 109.7h.1M114.8 110h.1M114.9 109.6h.1M115.6 110.7h.1M115.6 109.1h.1M115.7 109.5h.1M115.8 109.3h.1"/>
<path d="M116 109h.1M116 110.8h.1M116.6 110h.1M116.7 109.6h.1M116.9 109.4h.1M117.1 109.9h.1M117.2 109.9h.1M117.4 109.3h.1M117.5 110.8h.1M117.6 111h.1M118.1 109.2h.1M118.3 109h.1"/>
<path d="M118.4 110.8h.1M118.4 110.7h.1M119.3 109.2h.1M119.4 109h.1M119.5 109.6h.1M119.6 109.8h.1M119.8 109h.1M119.9 109.8h.1M120.2 110.1h.1M120.4 110.2h.1M120.8 108.9h.1M120.9 110.7h.1"/>
<path d="M121.2 110.9h.1M121.3 110.7h.1M121.4 111.1h.1M122 109.8h.1M122.4 109.6h.1M122.7 111h.1M122.7 109.8h.1M123 109.3h.1M123.1 110.9h.1M123.1 109.4h.1M123.3 110.7h.1M123.9 110.8h.1"/>
<path d="M123.9 110.1h.1M124.1 110.7h.1M124.4 109.8h.1M124.8 111h.1M125 111.1h.1M125.1 110.6h.1M125.2 109.6h.1M125.5 108.9h.1M125.6 110.7h.1M125.6 110.6h.1M125.6 109.8h.1M126.3 110.5h.1"/>
<path d="M126.7 109.3h.1M126.8 109.7h.1M127 110.7h.1M127.6 110.3h.1M127.6 110.2h.1M127.8 110.3h.1M128.1 110.6h.1M128.1 110.3h.1M128.1 109.6h.1M128.4 109.8h.1M128.6 111.1h.1M128.8 110.2h.1"/>
<path d="M129.2 109.7h.1M129.8 110.7h.1M130 110h.1M130.3 109.4h.1M130.5 110.6h.1M130.5 109.5h.1M130.5 109.9h.1M130.9 109.6h.1M131.3 109.8h.1M131.3 110.2h.1M131.6 109.7h.1M132.2 111.1h.1"/>
<path d="M132.5 109.7h.1M132.7 110.7h.1M132.8 110.6h.1M133 109.6h.1M133.7 109.5h.1M133.8 109.6h.1M134 109.6h.1M134.1 109.4h.1M134.1 109.8h.1M135 110.3h.1M135 109.4h.1M135.1 110.4h.1"/>
<path d="M135.3 110.5h.1M135.4 109.3h.1M135.5 110.7h.1M136.2 109.2h.1M136.4 109.6h.1M136.6 109.6h.1M137 109.8h.1M137.4 109h.1M137.7 110.4h.1M137.7 109.5h.1M137.9 109.6h.1M137.9 109h.1"/>
<path d="M138.4 110.7h.1M138.7 110.4h.1M138.8 109.5h.1M139.4 109.6h.1M139.5 111.1h.1M139.8 109.8h.1M140 110.5h.1M140.7 111h.1M141.2 110.9h.1M141.2 110.7h.1M141.2 109.5h.1M141.4 109.6h.1"/>
<path d="M142 110.8h.1M142.3 109.6h.1M142.3 110.4h.1M142.5 110.4h.1M142.5 110.5h.1M142.7 109.8h.1M143.2 110.6h.1M143.6 109.5h.1M152.7 114.1h.1M153.3 113h.1M153.4 112.9h.1M153.5 113.9h.1"/>
<path d="M153.5 114h.1M153.6 114.1h.1M154.5 113.8h.1M154.7 113.9h.1M154.8 112.1h.1M155.2 114.1h.1M155.2 113.8h.1M155.3 112.3h.1M155.7 112.8h.1M155.9 113.7h.1M156.2 113.1h.1M156.2 113h.1"/>
<path d="M156.4 113.3h.1M157 113.7h.1M157.2 114h.1M157.2 113.5h.1M157.7 112.1h.1M157.7 113.5h.1M158 114.1h.1M158.1 112.8h.1M158.4 113.4h.1M159 112.3h.1M159 113h.1M159.1 112.5h.1"/>
<path d="M159.4 113.6h.1M159.7 113.2h.1M159.9 113.2h.1M160.1 113.1h.1M160.5 112.1h.1M160.6 112.7h.1M160.8 114h.1M160.9 114.1h.1M160.9 113.1h.1M161 114.2h.1M161.7 113.7h.1M161.9 112.9h.1"/>
<path d="M162.1 112.9h.1M162.6 112.8h.1M162.7 112.4h.1M163 112.7h.1M163.3 112.7h.1M163.6 113.2h.1M163.7 114.1h.1M163.7 113.4h.1M164.2 113.6h.1M164.5 114.1h.1M164.6 112.6h.1M164.7 112.9h.1"/>
<path d="M165.1 112.5h.1M165.3 112.7h.1M165.8 112.4h.1M166.3 112.4h.1M166.5 112.6h.1M166.6 114.1h.1M166.6 113.5h.1M167 112.2h.1M167.3 113.3h.1M167.5 112.2h.1M167.6 112.9h.1M167.8 112.6h.1"/>
<path d="M168.2 114.2h.1M168.3 112.1h.1M168.9 113.5h.1M169.4 114.1h.1M170 112.5h.1M170.2 112.6h.1M170.3 114.2h.1M170.4 112.9h.1M170.8 114.1h.1M170.9 113.4h.1M171.1 113.5h.1M171.4 113.5h.1"/>
<path d="M171.6 114h.1M171.9 114.2h.1M172.2 114.1h.1M172.5 112.6h.1M172.8 113.8h.1M173.3 113.8h.1M173.3 112.9h.1M173.7 112.6h.1M173.8 113.4h.1M173.9 112.7h.1M174 113.7h.1M174.7 113.4h.1"/>
<path d="M175 112.5h.1M175 114.3h.1M175.1 114.1h.1M175.3 113.5h.1M175.6 114.3h.1M175.7 113.5h.1M176.1 113.4h.1M176.1 112.9h.1M176.5 113.4h.1M177.4 112.5h.1M177.4 114.3h.1M177.4 112.6h.1"/>
<path d="M177.7 113.2h.1M177.9 114.1h.1M178.2 113.1h.1M178.3 113.5h.1M178.5 113.6h.1M178.6 113.3h.1M178.9 113h.1M179 112.9h.1M179.7 112.5h.1M179.8 114.3h.1M180.2 112.9h.1M180.7 112.8h.1"/>
<path d="M180.8 114.1h.1M181 113.3h.1M181.1 112.7h.1M181.2 112.8h.1M181.4 112.7h.1M181.8 112.9h.1M182 113.5h.1M182.2 112.4h.1M182.2 114.2h.1M182.6 112.6h.1M183.1 112.5h.1M183.3 113.3h.1"/>
<path d="M183.6 114.1h.1M183.9 112.4h.1M184.6 112.4h.1M184.6 114.2h.1M184.7 112.9h.1M184.8 112.7h.1M185.1 112.2h.1M185.6 112.2h.1M185.7 113.6h.1M185.8 113.2h.1M185.9 113.7h.1M186.3 112.1h.1"/>
<path d="M186.5 114.1h.1M186.9 114.3h.1M186.9 112.4h.1M187 114.2h.1M187.5 112.9h.1M188.2 113.2h.1M188.4 114.2h.1M188.4 112.8h.1M188.6 112.9h.1M188.9 114.1h.1M189.3 114.1h.1M189.4 112.3h.1"/>
<path d="M189.4 113.7h.1M189.4 114.1h.1M189.6 114h.1M189.7 114.3h.1M190.4 112.9h.1M190.5 113.2h.1M190.9 113.8h.1M191.4 113.8h.1M191.4 112.1h.1M191.8 112.3h.1M191.8 114h.1M192.1 113.7h.1"/>
<path d="M192.2 112.9h.1M192.2 114h.1M192.6 114.3h.1M193 113.1h.1M193.1 113.7h.1M193.2 112.9h.1M193.2 113.8h.1M193.3 113.5h.1M193.8 113.4h.1M194.1 112.3h.1M194.2 114.1h.1M194.6 113.3h.1"/>
<path d="M195 114h.1M195.4 113.1h.1M195.4 114.3h.1M195.8 113.2h.1M195.8 112.9h.1M196 113.1h.1M196.1 112.9h.1M196.3 113.1h.1M196.6 112.2h.1M196.6 114h.1M196.8 113.8h.1M197 113h.1"/>
<path d="M197.7 113.1h.1M197.9 114h.1M198.3 114.3h.1M198.3 112.9h.1M198.6 112.1h.1M198.7 112.2h.1M198.7 112.8h.1M198.9 112.9h.1M199 112.2h.1M199 113.9h.1M199.5 112.7h.1M199.5 113h.1"/>
<path d="M200.2 113h.1M200.4 113.8h.1M200.6 114h.1M200.7 112.5h.1M200.7 114h.1M201.1 114.3h.1M201.2 112.5h.1M201.3 112.2h.1M201.4 113.9h.1M201.8 112.9h.1M201.9 112.4h.1M202.3 112.2h.1"/>
<path d="M202.6 113h.1M203.2 112.2h.1M203.2 113h.1M203.4 113.2h.1M203.6 114h.1M203.7 112.2h.1M203.8 112.1h.1M203.8 113.9h.1M204 114.3h.1M204.1 113.9h.1M204.6 112.9h.1M204.9 113h.1"/>
<path d="M205.2 114.3h.1M205.9 112.2h.1M206.1 112.4h.1M206.2 112.1h.1M206.2 113.8h.1M206.4 114h.1M206.5 114.1h.1M206.8 114.3h.1M206.9 113.1h.1M207 114.1h.1M207.4 112.9h.1M207.5 112.9h.1"/>
<path d="M207.7 114h.1M207.8 113.9h.1M208 114.1h.1M208.5 112.1h.1M208.6 113.8h.1M208.9 113.8h.1M209.3 114h.1M209.4 113.8h.1M209.6 114.3h.1M209.6 112.3h.1M209.8 112.9h.1M210.2 113.7h.1"/>
<path d="M210.3 112.9h.1M210.6 113.1h.1M210.7 113.3h.1M211 113.7h.1M211.4 113.5h.1M211.5 114h.1M211.9 113.4h.1M212.1 114h.1M212.1 112.9h.1M212.5 114.3h.1M212.6 113.3h.1M213.2 112.9h.1"/>
<path d="M239.8 112.1h.1M239.8 113.3h.1M240 113.6h.1M240.2 113.7h.1M240.6 114h.1M240.9 112.5h.1M241 114.2h.1M241.4 114.3h.1M241.6 112.8h.1M242.2 113.3h.1M242.6 114.1h.1M242.8 112.8h.1"/>
<path d="M243 112.9h.1M243.1 114.1h.1M243.4 112.4h.1M243.4 114h.1M243.5 114.1h.1M243.8 113.6h.1M243.8 114.2h.1M243.8 114h.1M244.5 112.8h.1M244.6 113.3h.1M245.1 113.8h.1M245.6 113.7h.1"/>
<path d="M245.7 112.1h.1M245.8 112.4h.1M245.9 114.1h.1M246.3 114h.1M246.3 113.6h.1M246.5 112.8h.1M246.7 114.2h.1M247.1 113.2h.1M247.3 112.8h.1M247.4 113.7h.1M247.5 113.5h.1M247.6 113.8h.1"/>
<path d="M248 113.4h.1M248.2 112.4h.1M248.2 114.1h.1M248.8 113.3h.1M249.1 114h.1M249.4 113.2h.1M249.5 114.2h.1M250 113.1h.1M250.2 112.9h.1M250.2 112.8h.1M250.3 113h.1M250.5 113.1h.1"/>
<path d="M250.6 112.3h.1M250.7 114h.1M251.1 113.8h.1M251.2 113h.1M251.8 113.2h.1M252 113.9h.1M252.4 114.2h.1M252.5 112.8h.1M252.9 112.1h.1M252.9 112.8h.1M253 112.2h.1M253 112.8h.1"/>
<path d="M253.1 114h.1M253.1 112.2h.1M253.7 112.7h.1M253.9 113h.1M254.2 113.1h.1M254.8 113.8h.1M254.8 113.9h.1M254.9 112.5h.1M255 113.9h.1M255.2 114.2h.1M255.3 112.2h.1M255.4 114h.1"/>
<path d="M255.4 112.4h.1M255.9 112.8h.1M256.2 112.3h.1M256.6 112.2h.1M256.6 113.1h.1M257.4 112.2h.1M257.5 113h.1M257.7 113.9h.1M257.7 113.1h.1M257.8 112.2h.1M257.9 113.9h.1M257.9 112.1h.1"/>
<path d="M258.1 114.2h.1M258.5 113.9h.1M258.7 112.8h.1M259 113.1h.1M259.5 114.3h.1M260.2 112.1h.1M260.3 113.9h.1M260.3 112.2h.1M260.5 112.3h.1M260.5 113.9h.1M260.7 114.1h.1M260.9 114.2h.1"/>
<path d="M261.2 114h.1M261.3 113.1h.1M261.5 113h.1M261.6 112.8h.1M261.9 114h.1M262.2 113.9h.1M262.3 114.1h.1M262.6 112.1h.1M262.6 113.9h.1M263.2 113.8h.1M263.4 113.9h.1M263.6 113.7h.1"/>
<path d="M263.8 114.2h.1M263.8 113h.1M264 112.3h.1M264.4 113.6h.1M264.4 112.8h.1M264.9 113.1h.1M265.1 113.3h.1M265.1 113.8h.1"/>
</g>
<path d="M150.2 98.4v.2z" fill="#2eb800" stroke="#2eb800" stroke-width=".21"/>
<g font-size="8.4">
<text x="10.6" y="35.1">A. SORIA</text>
<text x="219.5" y="34.9">Exercice Dallage</text>
<text x="10.5" y="43.5">TSBEC</text>
<text x="249.9" y="43.2">08/06/20</text>
<text x="241.9" y="179.1">Ech. 0.045</text>
</g>
<g font-size="5.7">
<text x="47.7" y="70.4">HABITATION</text>
<text x="203.5" y="70.4">GARAGE</text>
</g>
<text font-size="5.4" x="13.1" y="92.7">±0.00</text>
<text font-size="5" fill="#2eb800" x="164.8" y="93.8">-0.03</text>
<g font-size="5">
<text x="276.8" y="100.1">-0.17</text>
<text x="13.1" y="114.5">-0.67</text>
<text x="276.8" y="117.6">-0.74</text>
<text x="13.1" y="141">-1.13</text>
</g>
<g font-size="3.8">
<text x="105" y="69.5">Agglos creux</text>
<text x="100.4" y="74.1">20 x 20 x 50 cm</text>
<text x="97.9" y="82.2">Bloc de chaînage</text>
<text x="100.5" y="86.7">20 x 20 x 50 cm</text>
<text x="34.1" y="92.6">Carrelage, ht. 1 cm</text>
<text x="38.4" y="101.2">Chape rapportée, ht. 6 cm</text>
<text x="51.7" y="107.5">Dallage, ht. 12 cm</text>
<text x="213.6" y="110">Dallage, ht. 14 cm</text>
<text x="91.5" y="139.6">Agglos pleins allégés</text>
<text x="163.1" y="138.8">Semelle filante armée de 50 x 30 cm</text>
<text x="100.4" y="144.2">20 x 20 x 50 cm</text>
<text x="163.1" y="144">Béton armé d'ép. 5 cm</text>
</g>
<text font-size="3.8" fill="#2eb800" x="156" y="87.4">Coupure de capillarité</text>
<g font-size="3.8" fill="#ff7f00">
<text x="80.7" y="96.1">Joints d'isolement, ép. 4 cm</text>
<text x="55.6" y="103.7">Isolant, ht. 5 cm</text>
</g>
<g font-size="3.8" fill="#2776bb">
<text x="56.9" y="110.8">Sable, ht. 5 cm</text>
<text x="213.8" y="114.5">Sable, ht. 5 cm</text>
</g>
<g font-size="3.8" fill="#b80000">
<text x="32" y="116.2">Forme Tout Venant, ht. 20 cm</text>
<text x="214.1" y="119.8">Forme Tout Venant, ht. 20 cm</text>
</g>
</svg>
